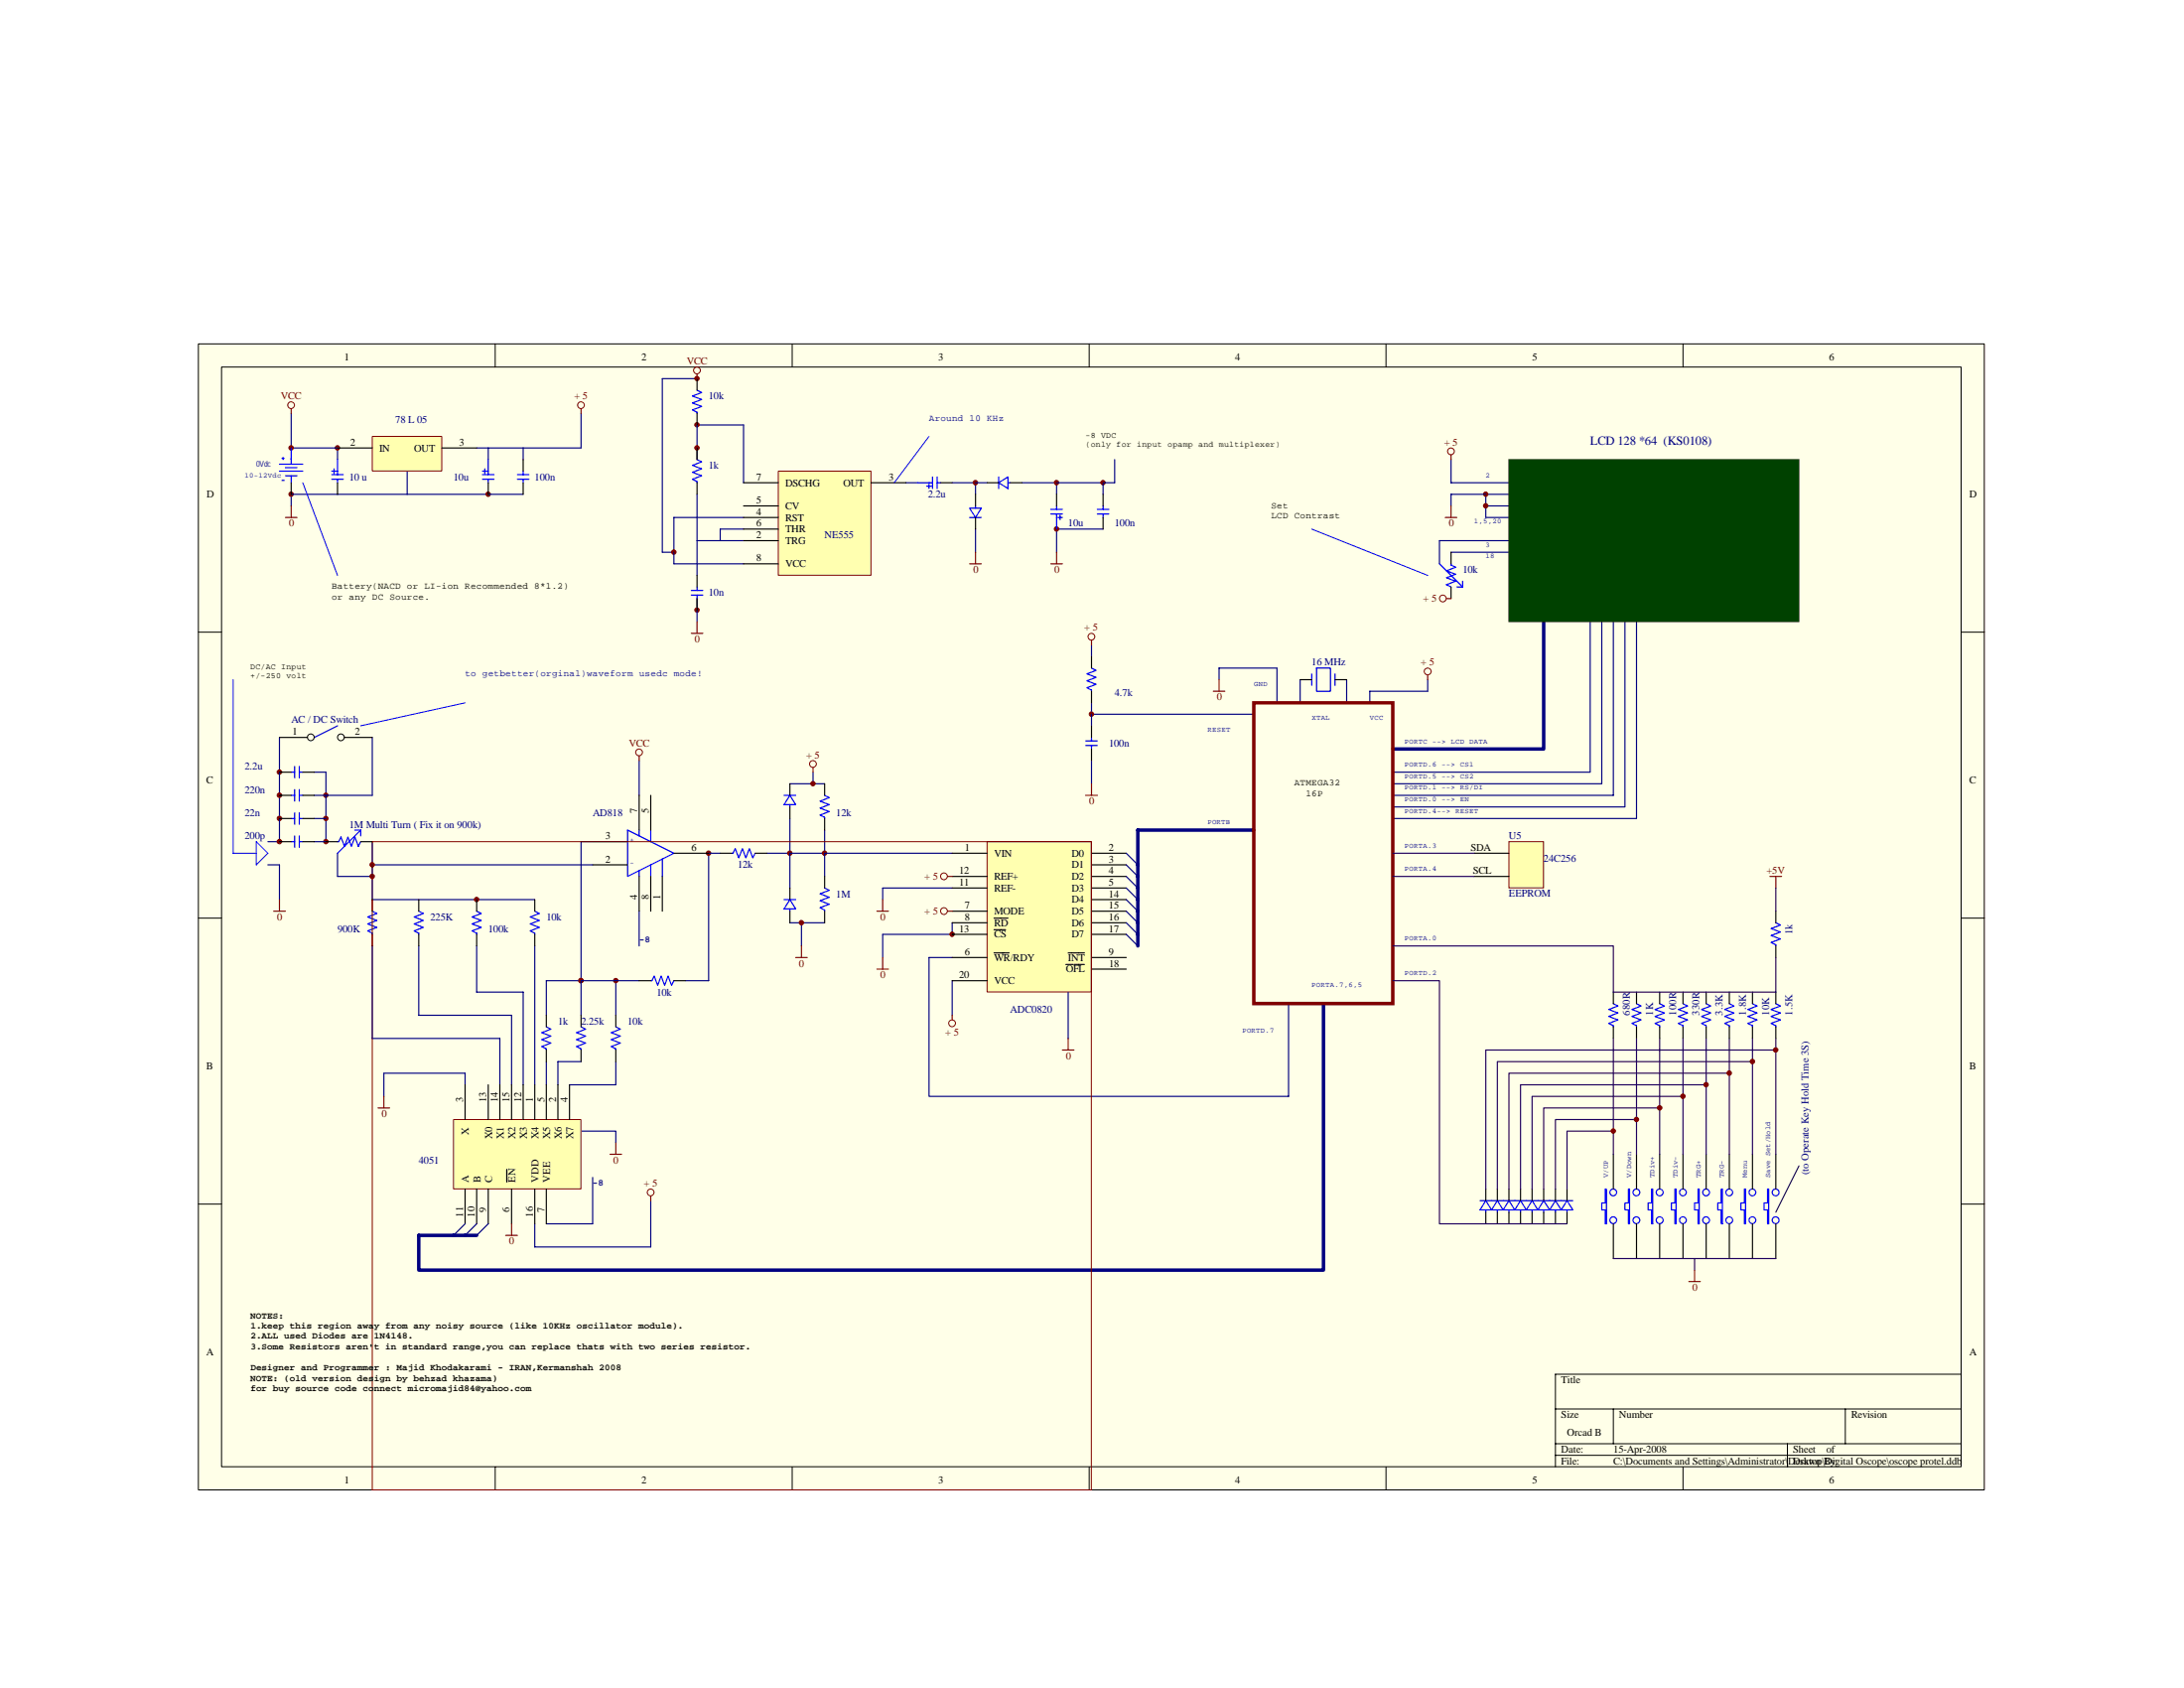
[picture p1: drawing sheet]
<svg xmlns="http://www.w3.org/2000/svg" width="279mm" height="216mm" viewBox="0 0 279 216" stroke-linecap="round" stroke-linejoin="round" font-family="sans-serif">
<path d="M25.4 44h228.5v146.6h-228.5z" fill="#ffffe8"/>
<g fill="none" stroke="#000" stroke-width=".13">
<path d="M25.4 44h228.5v146.6h-228.5zM28.3 46.9h222.6v140.7h-222.6zM63.4 44v2.9M101.3 44v2.9M139.3 44v2.9M177.3 44v2.9M215.3 44v2.9M25.4 80.9h2.9M250.9 80.9h3M25.4 117.4h2.9M250.9 117.4h3M25.4 154h2.9"/>
<path d="M250.9 154h3M250.9 175.8h-51.9v11.8M63.4 187.6v3M101.3 187.6v3M139.3 187.6v3M177.3 187.6v3M199 180.2h51.9M199 184.7h51.9M199 186.1h51.9M206.4 180.2v4.5M215.3 187.6v3M228.7 184.7v2.9"/>
<path d="M236.1 180.2v4.5"/>
</g>
<g fill="none" stroke="#000080" stroke-width=".15">
<path d="M37.3 52.9v4.4h5.9v1.5M62.5 57.3v1.5M66.9 57.3v1.5M74.3 52.9v4.4h-13.3M89.2 58.8v-4.4h5.9v7.3M89.2 48.4h-4.5v22.2h1.5M142.6 58.8v2.9h-1.5v1.5M185.6 58.8v2.9h7.4M52.1 60.3v2.9M66.9 63.2h-29.6v1.5M89.2 63.2v10.4M89.2 76.6v2.9"/>
<path d="M89.2 69.2h5.9M95.1 67.7h-3v1.5M95.1 66.2h-8.9v5.9h8.9M115.9 61.7h1.5M121.8 61.7h4.5M124.8 61.7v1.5M124.8 67.7v2.9M130.7 61.7h10.4M135.2 61.7v1.5M141.1 67.7h-5.9v2.9M185.6 70.6h7.4M190.1 63.2v3h2.9"/>
<path d="M190.1 64.7h2.9M193 63.2h-7.4v1.5M193 69.2h-8.9v2.9M203.4 79.5v19.3h-25.2M204.9 79.5v20.7h-26.7v1.5h28.2v-22.2M207.9 79.5v23.7h-29.7M209.4 79.5v25.2h-31.2M35.8 94.3v13.4h-1.5M40.2 98.8h1.5v8.9h-1.5M47.6 94.3v7.4h-7.4M81.8 97.3v4.4M104 98.8v1.4"/>
<path d="M139.6 89.9v1.5h20.8M139.6 82.5v1.5M139.6 91.4v1.4M139.6 97.3v2.9M156 86.9v-1.5h7.4v4.5M166.3 86.9v3M172.3 86.9v3M182.6 86.9v1.5h-7.4v1.5M34.3 110.6h1.5v4.5M40.2 104.7h1.5M43.2 109.1v3h4.4M47.6 107.7v7.4h20.8"/>
<path d="M47.6 110.6h28.2M75.8 107.7h-1.5v22.2M81.8 116.5v4.5M92.1 109.1h-1.4v16.3h-3M98.1 109.1h23.7M101 104.7v8.9M101 118h4.5M101 100.2h4.5M102.5 118v3M105.5 106.2v5.9M121.8 118v1.5h-8.9v3M121.8 113.6h-8.9v1.5"/>
<path d="M47.6 121v11.8h16.3v5.9M53.6 121v8.9h11.8v8.8M59.5 138.7v-1.4h-10.4v2.9M61 121v5.9h5.9v11.8M68.4 121v17.7M69.9 135.8v2.9M74.3 135.8h-2.9v2.9M78.8 125.4v4.5M78.8 135.8v2.9h-5.9M81.8 125.4h-11.9v4.5M121.8 122.5h-2.9v17.7h45.9v-11.8M121.8 125.4v4.5"/>
<path d="M136.7 126.9v5.9M74.3 144.7h4.5v1.5M75.8 150.6v5.9h-5.9M83.2 153.6v5.9h-14.8v-3"/>
</g>
<g fill="#800000" stroke="#800000" stroke-width=".13">
<circle cx="74.3" cy="125.4" r=".29"/>
<circle cx="90.6" cy="109.1" r=".29"/>
<circle cx="101" cy="109.1" r=".29"/>
<circle cx="105.5" cy="109.1" r=".29"/>
<circle cx="89.2" cy="54.3" r=".28"/>
<circle cx="124.8" cy="61.7" r=".29"/>
<circle cx="135.2" cy="61.7" r=".29"/>
<circle cx="89.2" cy="57.3" r=".29"/>
<circle cx="141.1" cy="61.7" r=".29"/>
<circle cx="78.8" cy="125.4" r=".29"/>
<circle cx="62.5" cy="63.2" r=".29"/>
<circle cx="89.2" cy="48.4" r=".29"/>
<circle cx="43.2" cy="57.3" r=".29"/>
<circle cx="139.6" cy="91.3" r=".29"/>
<circle cx="35.8" cy="98.8" r=".29"/>
<circle cx="41.7" cy="101.7" r=".29"/>
<circle cx="41.7" cy="107.6" r=".29"/>
<circle cx="35.8" cy="104.7" r=".29"/>
<circle cx="35.8" cy="101.7" r=".29"/>
<circle cx="41.7" cy="104.7" r=".29"/>
<circle cx="35.8" cy="107.6" r=".29"/>
<circle cx="86.2" cy="70.6" r=".29"/>
<circle cx="37.2" cy="57.3" r=".29"/>
<circle cx="37.2" cy="63.2" r=".29"/>
<circle cx="89.2" cy="78" r=".29"/>
<circle cx="190.1" cy="63.2" r=".29"/>
<circle cx="104" cy="100.2" r=".29"/>
<circle cx="102.5" cy="118" r=".29"/>
<circle cx="121.8" cy="119.5" r=".29"/>
<circle cx="61" cy="115" r=".29"/>
<circle cx="47.6" cy="112.1" r=".29"/>
<circle cx="47.6" cy="110.6" r=".29"/>
<circle cx="190.1" cy="64.7" r=".29"/>
<circle cx="135.2" cy="67.7" r=".29"/>
</g>
<path d="M197.5 79.5v16.3h-19.3M160.4 106.2h-14.8v14.8M169.3 128.4v34.1h-115.7v-4.5h7.4" fill="none" stroke="#000080" stroke-width=".44"/>
<g fill="none" stroke="#00f" stroke-width=".15">
<path d="M83.2 125.4h.2l.3-.6 .4 1.2 .5-1.2 .4 1.2 .5-1.2 .4 1.2 .3-.6M211.3 152.1h.1v4.4h-.1v-1.8h-.5v-.8h.5z"/>
<circle cx="212.3" cy="156.1" r=".44"/>
<circle cx="212.3" cy="152.5" r=".44"/>
</g>
<path d="M81.8 125.4h1.4M86.2 125.4h1.5M212.3 147.6v4.5M212.3 156.5v4.5" fill="none" stroke="#000" stroke-width=".15"/>
<path d="M99.6 60.3h11.8v13.3h-11.8z" fill="#ffffb0"/>
<path d="M99.6 60.3h11.8v13.3h-11.8z" fill="none" stroke="#800000" stroke-width=".13"/>
<g fill="none" stroke="#000" stroke-width=".15">
<path d="M66.9 58.8v1.5M89.2 57.3v1.5M62.5 61.7v1.5M66.9 61.7v1.5M89.2 61.7v1.5M95.1 61.7h4.5M95.1 66.2h4.5M95.1 72.1h4.5M95.1 64.7h4.5M95.1 69.2h4.5M95.1 67.7h4.5M111.4 61.7h4.5"/>
<path d="M120.3 61.7h1.5M124.8 63.2v1.5M124.8 66.2v1.5M141.1 63.2v1.5M141.1 66.2v1.5M139.6 92.8v1.5M139.6 95.8v1.5M47.6 115.1v1.4M47.6 119.5v1.5M53.6 115.1v1.4M53.6 119.5v1.5M101 100.2v1.5"/>
<path d="M101 103.2v1.5M105.5 100.2v1.5M105.5 104.7v1.5M78.8 129.9v1.4M78.8 134.3v1.5M191.6 152.1v1.5M191.6 155v1.5M193 152.1v1.5M193 155v1.5M196 152.1v1.5M196 155v1.5M199 152.1v1.5"/>
<path d="M199 155v1.5M206.4 147.6v4.5M206.4 156.5v4.5M215.3 147.6v4.5M215.3 156.5v4.5M224.2 147.6v4.5M224.2 156.5v4.5M227.2 147.6v4.5M227.2 156.5v4.5"/>
</g>
<g fill="none" stroke="#00f" stroke-width=".15">
<path d="M62 60v.6M62.5 58.8v1.9M89.2 58.8l.6 .3-1.2 .4 1.2 .5-1.2 .4 1.2 .5-1.2 .4 .6 .3v.1M61.7 61.3h1.5M61.7 60.7h1.5M61.7 60.3h.6M62.5 61.3v.4M66.2 61.3h1.5M66.2 60.7h1.5M66.9 60.3v.4M66.9 61.3v.4M117.4 61.7h1.9"/>
<path d="M118.6 62.2h.5M118.9 61.9v.6M119.3 61v1.5M119.9 61v1.5M119.9 61.7h.4M124 65h1.5l-.7 1.2zM124 66.2h1.5M124.8 64.7v.3M140.4 65.7h1.5M140.4 65.2h1.5M141.1 64.7v.5M141.1 65.7v.5"/>
<path d="M138.9 95.4h1.5M138.9 94.8h1.5M139.6 94.3v.5M139.6 95.4v.4M47.6 116.5l.6 .3-1.2 .5 1.2 .4-1.2 .5 1.2 .4-1.2 .5 .6 .3v.1M53.6 116.5l.6 .3-1.2 .5 1.2 .4-1.2 .5 1.2 .4-1.2 .5 .6 .3v.1M100.3 101.7h1.5M101 101.7l.8 1.2h-1.5zM101 102.9v.3M105.5 101.7l.6 .3-1.2 .5 1.2 .4-1.2 .5 1.2 .4-1.2 .4 .6 .3v.2M78.8 131.3l.6 .3-1.2 .5 1.2 .4-1.2 .5 1.2 .4-1.2 .5 .6 .3v.1M190.8 153.6h3"/>
<path d="M191.6 153.6l.7 1.1h-1.5zM191.6 154.7v.3M193 153.6l.8 1.1h-1.5zM193 154.7v.3M195.3 153.6h1.4M196 153.6l.7 1.1h-1.4zM196 154.7v.3M198.2 153.6h1.5M199 153.6l.7 1.1h-1.5zM199 154.7v.3M205.4 152.1h.1v4.4h-.1v-1.8h-.5v-.8h.5zM214.3 152.1h.1v4.4h-.1v-1.8h-.5v-.8h.5z"/>
<path d="M223.2 152.1h.1v4.4h-.1v-1.8h-.5v-.8h.5zM226.1 152.1h.2v4.4h-.2v-1.8h-.4v-.8h.4z"/>
<circle cx="206.4" cy="156.1" r=".43"/>
<circle cx="206.4" cy="152.5" r=".43"/>
<circle cx="215.3" cy="156.1" r=".43"/>
<circle cx="215.3" cy="152.5" r=".43"/>
<circle cx="224.2" cy="156.1" r=".43"/>
<circle cx="224.2" cy="152.5" r=".43"/>
<circle cx="227.2" cy="156.1" r=".44"/>
<circle cx="227.2" cy="152.5" r=".44"/>
</g>
<path d="M47.6 55.8h8.9v4.4h-8.9z" fill="#ffffb0"/>
<path d="M47.6 55.8h8.9v4.4h-8.9z" fill="none" stroke="#800000" stroke-width=".13"/>
<path d="M43.2 57.3h4.4M56.5 57.3h4.5M43.2 61.7v1.5M126.3 61.7h1.5M129.2 61.7h1.5M41.7 107.7h1.5M46.1 107.7h1.5M101 113.6v1.5M101 116.5v1.5M74.3 129.9v1.4M74.3 134.3v1.5" fill="none" stroke="#000" stroke-width=".15"/>
<g fill="none" stroke="#00f" stroke-width=".15">
<path d="M42.7 60v.6M43.2 58.8v1.9M42.4 60.7h1.5M42.4 61.3h1.5M42.4 60.3h.6M43.2 61.3v.4M127.8 61.7l1.1-.7v1.5zM127.8 61v1.5M128.9 61.7h.3M43.2 107.7h.1l.3-.6 .5 1.1 .4-1.1 .5 1.1 .4-1.1 .4 1.1 .3-.5M45.4 106.2h.7v.7M46.1 106.2l-2.9 2.9"/>
<path d="M100.3 115.1h1.5M101 115.1l.8 1.1h-1.5zM101 116.2v.3M74.3 131.3l.6 .3-1.2 .5 1.2 .4-1.2 .5 1.2 .4-1.2 .5 .6 .3v.1"/>
</g>
<path d="M58 143.2h16.3v8.9h-16.3z" fill="#ffffb0"/>
<path d="M58 143.2h16.3v8.9h-16.3z" fill="none" stroke="#800000" stroke-width=".13"/>
<g fill="none" stroke="#000" stroke-width=".15">
<path d="M37.3 61.7v1.5M185.6 70.6v1.5M185.6 75.1v1.5M166.3 86.9h1.5M170.8 86.9h1.5M35.8 104.7h1.5M35.8 107.7h1.5M38.7 104.7h1.5M38.7 107.7h1.5M68.4 115.1v1.4M68.4 119.5v1.5M92.1 109.1h1.5"/>
<path d="M96.6 109.1h1.5M59.5 138.7v4.5M62.5 138.7v4.5M63.9 138.7v4.5M65.4 138.7v4.5M66.9 138.7v4.5M68.4 138.7v4.5M69.9 129.9v1.4M69.9 134.3v1.5M69.9 138.7v4.5M71.4 138.7v4.5M72.9 138.7v4.5"/>
<path d="M59.5 152.1v4.4M61 152.1v4.4M62.5 152.1v4.4M64.8 149.6v1.6M65.4 152.1v4.4M68.4 152.1v4.4M69.9 152.1v4.4M200.5 152.1v1.5M200.5 155v1.5M221.2 147.6v4.5M221.2 156.5v4.5"/>
</g>
<g fill="none" stroke="#00f" stroke-width=".15">
<path d="M35.8 59.4h2.9M36.1 58.6h.3M36.2 58.5v.3M36.5 59.8h1.5M37.3 57.3v2.1M35.8 60.3h2.9M36.1 61.4h.3M36.5 60.9h1.5M37.3 60.9v.8M184.1 72.1l3 3M185.6 72.1v.2l.6 .3-1.2 .4 1.2 .4-1.2 .5 1.2 .4-1.2 .5 .6 .3M187.1 74.3v.8h-.7"/>
<path d="M167.8 86.2v1.5M168.4 85.4h1.8v3h-1.8zM170.8 86.2v1.5M37.3 104.7h.4M37.3 107.7h.4M37.7 103.9v1.5M37.7 106.9v1.5M38.3 103.9v1.5M38.3 106.9v1.5M38.3 104.7h.4M38.3 107.7h.4M68.4 116.5l.6 .3-1.2 .5 1.2 .4-1.2 .5 1.2 .4-1.2 .5 .6 .3v.1"/>
<path d="M93.6 109.1h.2l.3-.6 .4 1.2 .5-1.2 .4 1.2 .5-1.2 .4 1.2 .3-.6M69.9 131.3l.6 .3-1.2 .5 1.2 .4-1.2 .5 1.2 .4-1.2 .5 .6 .3v.1M199.7 153.6h1.5M200.5 153.6l.7 1.1h-1.5zM200.5 154.7v.3M220.2 152.1h.1v4.4h-.1v-1.8h-.4v-.8h.4z"/>
<circle cx="221.2" cy="156.1" r=".43"/>
<circle cx="221.2" cy="152.5" r=".43"/>
</g>
<path d="M126.3 107.7h13.3v19.2h-13.3z" fill="#ffffb0"/>
<g fill="none" stroke="#800000" stroke-width=".13">
<path d="M47.6 107.7h92v82.9h-92zM126.3 107.7h13.3v19.2h-13.3z"/>
<circle cx="37.2" cy="51.8" r=".43"/>
<circle cx="74.3" cy="51.8" r=".43"/>
<circle cx="89.2" cy="47.4" r=".43"/>
<circle cx="185.6" cy="57.7" r=".43"/>
<circle cx="184.6" cy="76.5" r=".43"/>
<circle cx="81.8" cy="96.2" r=".43"/>
<circle cx="104" cy="97.7" r=".43"/>
<circle cx="139.6" cy="81.4" r=".43"/>
<circle cx="182.7" cy="85.9" r=".44"/>
<circle cx="120.8" cy="112.1" r=".43"/>
<circle cx="120.8" cy="116.5" r=".43"/>
<circle cx="121.8" cy="130.9" r=".43"/>
<circle cx="83.2" cy="152.5" r=".43"/>
</g>
<g fill="none" stroke="#000" stroke-width=".15">
<path d="M89.2 48.4v1.5M89.2 52.9v1.5M89.2 73.6v1.5M89.2 76.6v1.4M135.2 63.2v1.5M35.8 94.3h3.5M35.8 98.8h1.5M38.7 98.8h1.5M44.1 94.3h3.5M139.6 84v1.4M139.6 88.4v1.5M35.8 101.7h1.5"/>
<path d="M38.7 101.7h1.5M61 115.1v1.4M61 119.5v1.5M75.8 110.6h4.5M75.8 107.7h4.5M81.8 101.7v4.5M81.8 112.1v4.4M83.2 101.7v4.5M83.2 112.1v4.4M84.7 112.1v4.4M86.2 109.1h4.5M105.5 112.1v1.5"/>
<path d="M105.5 116.5v1.5M121.8 109.1h4.5M121.8 112.1h4.5M121.8 113.6h4.5M121.8 116.5h4.5M121.8 118h4.5M121.8 119.5h4.5M127.2 118.9h1.5M127.2 117.4h1.7M139.6 109.1h4.5M139.6 112.1h4.5M139.6 113.6h4.5"/>
<path d="M139.6 110.6h4.5M139.6 115.1h4.5M139.6 116.5h4.5M139.6 118h4.5M139.6 119.5h4.5M121.8 122.5h4.5M121.8 125.4h4.5M127.2 121.9h1.9M136.4 123.4h.8M136.7 121.9h2M137.4 123.4h1.3M139.6 122.5h4.5"/>
<path d="M139.6 124h4.5M190.1 152.1v1.5M190.1 155v1.5M194.5 152.1v1.5M194.5 155v1.5M197.5 152.1v1.5M197.5 155v1.5M209.4 147.6v4.5M209.4 156.5v4.5M218.3 147.6v4.5M218.3 156.5v4.5"/>
</g>
<g fill="none" stroke="#00f" stroke-width=".15">
<path d="M89.2 49.9l.6 .3-1.2 .5 1.2 .4-1.2 .4 1.2 .5-1.2 .4 .6 .3v.2M88.4 76.1h1.5M88.4 75.5h1.5M89.2 75.1v.4M89.2 76.1v.5M134.4 65.7h1.5M134.4 65.2h1.5M135.2 64.7v.5M135.2 65.7v2M135.3 66.2h.6M135.6 65.9v.6M37.3 98.8h.4"/>
<path d="M37.7 98v1.5M38.3 98v1.5M38.3 98.8h.4M43.2 92.8l-3 1.5M139.6 85.4l.6 .3-1.2 .5 1.2 .4-1.2 .5 1.2 .4-1.2 .5 .6 .3v.1M37.3 101.7h.4M37.7 101v1.5M38.3 101v1.5M38.3 101.7h.4M61 116.5l.6 .3-1.2 .5 1.2 .4-1.2 .5 1.2 .4-1.2 .5 .6 .3v.1M80.3 106.2l5.9 2.9-5.9 3zM81.8 106.2v.7"/>
<path d="M81.8 111.4v.7M83.2 106.2v1.5M83.2 110.6v1.5M84.7 109.9v2.2M105.5 113.6l.6 .3-1.2 .4 1.2 .5-1.2 .4 1.2 .5-1.2 .4 .6 .3v.1M189.3 153.6h1.5M190.1 153.6l.7 1.1h-1.5zM190.1 154.7v.3M193.8 153.6h1.5M194.5 153.6l.8 1.1h-1.5zM194.5 154.7v.3M196.7 153.6h1.5"/>
<path d="M197.5 153.6l.7 1.1h-1.5zM197.5 154.7v.3M208.3 152.1h.2v4.4h-.2v-1.8h-.4v-.8h.4zM217.2 152.1h.2v4.4h-.2v-1.8h-.4v-.8h.4z"/>
<circle cx="209.3" cy="156.1" r=".43"/>
<circle cx="209.3" cy="152.5" r=".43"/>
<circle cx="218.3" cy="156.1" r=".43"/>
<circle cx="218.3" cy="152.5" r=".43"/>
</g>
<g fill="none" stroke="#000" stroke-width=".13">
<circle cx="39.8" cy="94.3" r=".43"/>
<circle cx="43.6" cy="94.3" r=".43"/>
</g>
<g fill="none" stroke="#800000" stroke-width=".15">
<path d="M37.3 52.3v.6M74.3 52.3v.6M89.2 47.8v.6M185.6 58.2v.6M36.5 66.2h1.5M37.3 64.7v1.5M89.2 79.5v1.5M124 72.1h1.5M124.8 70.6v1.5M134.4 72.1h1.5M135.2 70.6v1.5M184.9 66.2h1.5"/>
<path d="M185 76.6h.6M185.6 64.7v1.5M81.8 96.7v.6M88.4 81h1.5M104 98.2v.6M139.6 81.9v.6M155.2 88.4h1.5M156 86.9v1.5M182.6 86.3v.6M35 116.5h1.5M35.8 115.1v1.4M112.2 116.5h1.5"/>
<path d="M112.9 115.1v1.4M121.2 116.5h.6M121.2 112.1h.6M138.9 101.7h1.5M139.6 100.2v1.5M101.8 122.5h1.5M102.5 121v1.5M112.2 124h1.5M112.9 122.5v1.5M121.8 129.9v.6M135.9 134.3h1.5M136.7 132.8v1.5"/>
<path d="M48.4 141.7h1.4M49.1 140.2v1.5M64.7 158h1.5M65.4 156.5v1.5M78 147.6h1.5M78.8 146.2v1.4M83.2 153v.6M216 163.9h1.5M216.8 162.5v1.4"/>
</g>
<path d="M144.1 116.5l1.5 1.5M144.1 110.6l1.5 1.5M144.1 118l1.5 1.5M144.1 112.1l1.5 1.5M144.1 119.5l1.5 1.5M144.1 113.6l1.5 1.5M144.1 109.1l1.5 1.5M144.1 115.1l1.5 1.4M59.5 156.5l-1.5 1.5M61 156.5l-1.5 1.5M62.5 156.5l-1.5 1.5" fill="none" stroke="#000080" stroke-width=".15"/>
<path d="M118.9 55.8l-4.5 5.9M38.7 61.7l4.5 11.9M29.8 86.9v22.2h3M59.5 89.9l-13.4 2.9M32.8 107.7l1.5 1.4-1.5 1.5z" fill="none" stroke="#00f" stroke-width=".13"/>
<path d="M160.4 89.9h17.8v38.5h-17.8z" fill="none" stroke="#800000" stroke-width=".44"/>
<path d="M193.1 58.8h37v20.7h-37z" fill="#004100"/>
<path d="M193 58.8h37.1v20.7h-37.1z" fill="none" stroke="#004100" stroke-width=".13"/>
<path d="M167.8 67.7l14.8 5.9" fill="none" stroke="#00f" stroke-width=".13"/>
<path d="M193.1 107.7h4.4v5.9h-4.4z" fill="#ffffb0"/>
<path d="M193 107.7h4.5v5.9h-4.5z" fill="none" stroke="#800000" stroke-width=".13"/>
<g fill="none" stroke="#000" stroke-width=".15">
<path d="M188.6 109.1h4.4M188.6 112.1h4.4M227.2 116.5v1.5M206.4 126.9v1.5M206.4 131.3v1.5M209.4 126.9v1.5M209.4 131.3v1.5M212.3 126.9v1.5M212.3 131.3v1.5M215.3 126.9v1.5M215.3 131.3v1.5M218.3 126.9v1.5"/>
<path d="M218.3 131.3v1.5M221.2 126.9v1.5M221.2 131.3v1.5M224.2 126.9v1.5M224.2 131.3v1.5M227.2 121v1.5M227.2 126.9v1.5M227.2 131.3v1.5"/>
</g>
<g fill="none" stroke="#20005f" stroke-width=".15">
<path d="M178.2 109.1h10.4M178.2 112.1h10.4M227.2 113.6v2.9M178.2 125.4h5.9v31.1h16.4M178.2 121h28.2v5.9h20.8v-4.4M206.4 132.8v14.8M209.4 132.8v14.8M212.3 132.8v14.8M215.3 132.8v14.8M218.3 138.7h-23.8v13.4M218.3 132.8v14.8M221.2 137.3h-28.2v14.8"/>
<path d="M221.2 132.8v14.8M224.2 135.8h-32.6v16.3M224.2 132.8v14.8M227.2 134.3h-37.1v17.8M227.2 132.8v14.8M206.4 144.7h-5.9v7.4M209.4 143.2h-10.4v8.9M212.3 141.7h-14.8v10.4M215.3 140.2h-19.3v11.9M230.1 149.1l-2.9 5.9M206.4 161h20.8M216.8 161v1.5"/>
</g>
<path d="M227.2 118l.6 .3-1.2 .5 1.2 .4-1.2 .5 1.2 .4-1.2 .4 .6 .3v.2M206.4 128.4l.6 .3-1.2 .4 1.2 .5-1.2 .4 1.2 .5-1.2 .4 .6 .3v.1M209.4 128.4l.6 .3-1.2 .4 1.2 .5-1.2 .4 1.2 .5-1.2 .4 .6 .3v.1M212.3 128.4l.6 .3-1.2 .4 1.2 .5-1.2 .4 1.2 .5-1.2 .4 .6 .3v.1M215.3 128.4l.6 .3-1.2 .4 1.2 .5-1.2 .4 1.2 .5-1.2 .4 .6 .3v.1M218.3 128.4l.6 .3-1.2 .4 1.2 .5-1.2 .4 1.2 .5-1.2 .4 .6 .3v.1M221.2 128.4l.6 .3-1.2 .4 1.2 .5-1.2 .4 1.2 .5-1.2 .4 .6 .3v.1M224.2 128.4l.6 .3-1.2 .4 1.2 .5-1.2 .4 1.2 .5-1.2 .4 .6 .3v.1M227.2 128.4l.6 .3-1.2 .4 1.2 .5-1.2 .4 1.2 .5-1.2 .4 .6 .3v.1" fill="none" stroke="#00f" stroke-width=".15"/>
<g fill="#800000" stroke="#800000" stroke-width=".13">
<circle cx="227.2" cy="134.3" r=".29"/>
<circle cx="224.2" cy="135.8" r=".29"/>
<circle cx="221.2" cy="137.3" r=".29"/>
<circle cx="218.3" cy="138.7" r=".29"/>
<circle cx="215.3" cy="140.2" r=".29"/>
<circle cx="212.3" cy="141.7" r=".29"/>
<circle cx="209.3" cy="143.2" r=".29"/>
<circle cx="206.4" cy="144.7" r=".29"/>
</g>
<path d="M226.4 112.1h1.5M227.2 112.1v1.5" fill="none" stroke="#800000" stroke-width=".15"/>
<text font-size="1.6" fill="#000080" x="203.4" y="56.9">LCD 128 *64 (KS0108)</text>
<g font-size="1.3">
<text x="44.1" y="46">1</text>
<text x="82.1" y="46">2</text>
<text x="120" y="46">3</text>
<text x="158" y="46">4</text>
<text x="196" y="46">5</text>
<text x="234" y="46">6</text>
<text x="44.8" y="57">2</text>
<text x="48.5" y="57.7">IN</text>
<text x="53" y="57.7">OUT</text>
<text x="58.8" y="57">3</text>
<text x="26.4" y="63.6">D</text>
<text x="96.8" y="65.9">4</text>
<text x="96.8" y="64.4">5</text>
<text x="96.8" y="61.4">7</text>
<text x="100.5" y="65.1">CV</text>
<text x="100.5" y="62.2">DSCHG</text>
<text x="107.9" y="62.2">OUT</text>
<text x="113.7" y="61.4">3</text>
<text x="251.9" y="63.6">D</text>
<text x="96.8" y="71.8">8</text>
<text x="96.8" y="68.8">2</text>
<text x="96.8" y="67.4">6</text>
<text x="100.5" y="66.6">RST</text>
<text x="100.5" y="69.6">TRG</text>
<text x="100.5" y="68.1">THR</text>
<text x="100.5" y="72.5">VCC</text>
<text x="37.4" y="94">1</text>
<text x="45.4" y="94">2</text>
<text x="26.4" y="100.2">C</text>
<text x="251.9" y="100.2">C</text>
<text x="77.4" y="107.3">3</text>
<text x="81.5" y="103.9" transform="rotate(-90 81.5 103.9)">7</text>
<text x="83" y="103.9" transform="rotate(-90 83 103.9)">5</text>
<text x="77.4" y="110.3">2</text>
<text x="88.4" y="108.8">6</text>
<text x="122.7" y="111.8">12</text>
<text x="122.7" y="113.3">11</text>
<text x="123.4" y="108.8">1</text>
<text x="127.2" y="109.6">VIN</text>
<text x="127.2" y="112.5">REF+</text>
<text x="137.1" y="109.6">D0</text>
<text x="137.1" y="111">D1</text>
<text x="137.1" y="112.5">D2</text>
<text x="141.9" y="108.8">2</text>
<text x="141.9" y="110.3">3</text>
<text x="141.9" y="111.8">4</text>
<text x="141.9" y="113.3">5</text>
<text x="188.2" y="108.8">SDA</text>
<text x="188.4" y="111.8">SCL</text>
<text x="81.5" y="115.1" transform="rotate(-90 81.5 115.1)">4</text>
<text x="83" y="115.1" transform="rotate(-90 83 115.1)">8</text>
<text x="84.5" y="115.1" transform="rotate(-90 84.5 115.1)">1</text>
<text x="122.7" y="119.2">13</text>
<text x="123.4" y="116.2">7</text>
<text x="123.4" y="117.7">8</text>
<text x="127.2" y="114">REF-</text>
<text x="127.2" y="119.9">CS</text>
<text x="127.2" y="117">MODE</text>
<text x="127.2" y="118.4">RD</text>
<text x="137.1" y="114">D3</text>
<text x="137.1" y="115.5">D4</text>
<text x="137.1" y="117">D5</text>
<text x="137.1" y="118.4">D6</text>
<text x="137.1" y="119.9">D7</text>
<text x="141.9" y="114.7">14</text>
<text x="141.9" y="116.2">15</text>
<text x="141.9" y="117.7">16</text>
<text x="141.9" y="119.2">17</text>
<text x="122.7" y="125.1">20</text>
<text x="123.4" y="122.2">6</text>
<text x="127.2" y="125.9">VCC</text>
<text x="127.2" y="122.9">WR/RDY</text>
<text x="136.4" y="124.4">OFL</text>
<text x="136.7" y="122.9">INT</text>
<text x="141.9" y="122.2">9</text>
<text x="141.9" y="123.6">18</text>
<text x="26.4" y="136.8">B</text>
<text x="251.9" y="136.8">B</text>
<text x="59.2" y="141" transform="rotate(-90 59.2 141)">3</text>
<text x="62.2" y="141" transform="rotate(-90 62.2 141)">13</text>
<text x="63.7" y="141" transform="rotate(-90 63.7 141)">14</text>
<text x="65.2" y="141" transform="rotate(-90 65.2 141)">15</text>
<text x="66.7" y="141" transform="rotate(-90 66.7 141)">12</text>
<text x="68.2" y="141" transform="rotate(-90 68.2 141)">1</text>
<text x="69.6" y="141" transform="rotate(-90 69.6 141)">5</text>
<text x="71.1" y="141" transform="rotate(-90 71.1 141)">2</text>
<text x="72.6" y="141" transform="rotate(-90 72.6 141)">4</text>
<text x="60" y="145.1" transform="rotate(-90 60 145.1)">X</text>
<text x="62.9" y="145.7" transform="rotate(-90 62.9 145.7)">X0</text>
<text x="64.4" y="145.7" transform="rotate(-90 64.4 145.7)">X1</text>
<text x="65.9" y="145.7" transform="rotate(-90 65.9 145.7)">X2</text>
<text x="67.4" y="145.7" transform="rotate(-90 67.4 145.7)">X3</text>
<text x="68.9" y="145.7" transform="rotate(-90 68.9 145.7)">X4</text>
<text x="70.4" y="145.7" transform="rotate(-90 70.4 145.7)">X5</text>
<text x="71.9" y="145.7" transform="rotate(-90 71.9 145.7)">X6</text>
<text x="73.3" y="145.7" transform="rotate(-90 73.3 145.7)">X7</text>
<text x="59.2" y="155.6" transform="rotate(-90 59.2 155.6)">11</text>
<text x="60" y="151.2" transform="rotate(-90 60 151.2)">A</text>
<text x="60.7" y="155.6" transform="rotate(-90 60.7 155.6)">10</text>
<text x="61.5" y="151.2" transform="rotate(-90 61.5 151.2)">B</text>
<text x="62.2" y="155" transform="rotate(-90 62.2 155)">9</text>
<text x="62.9" y="151.2" transform="rotate(-90 62.9 151.2)">C</text>
<text x="65.2" y="155" transform="rotate(-90 65.2 155)">6</text>
<text x="65.9" y="151.2" transform="rotate(-90 65.9 151.2)">EN</text>
<text x="68.2" y="155.6" transform="rotate(-90 68.2 155.6)">16</text>
<text x="68.9" y="151.2" transform="rotate(-90 68.9 151.2)">VDD</text>
<text x="69.6" y="155" transform="rotate(-90 69.6 155)">7</text>
<text x="70.4" y="151.2" transform="rotate(-90 70.4 151.2)">VEE</text>
<text x="26.4" y="173.4">A</text>
<text x="251.9" y="173.4">A</text>
<text x="199.7" y="176.9">Title</text>
<text x="199.7" y="181.4">Size</text>
<text x="199.7" y="185.8">Date:</text>
<text x="200.5" y="183.6">Orcad B</text>
<text x="206.4" y="185.8">15-Apr-2008</text>
<text x="207.1" y="181.4">Number</text>
<text x="229.4" y="185.8">Sheet</text>
<text x="233.6" y="185.8">of</text>
<text x="236.8" y="181.4">Revision</text>
<text x="44.1" y="189.7">1</text>
<text x="82.1" y="189.7">2</text>
<text x="120" y="189.7">3</text>
<text x="158" y="189.7">4</text>
<text x="196" y="189.7">5</text>
<text x="199.7" y="187.3">File:</text>
<text x="206.4" y="187.3">C:\Documents and Settings\Administrator\Desktop\Digital Oscope\oscope protel.ddb</text>
<text x="229.4" y="187.3">Drawn By:</text>
<text x="234" y="189.7">6</text>
</g>
<g font-size="1.3" fill="#800000">
<text x="87.8" y="46.6">VCC</text>
<text x="35.9" y="51.1">VCC</text>
<text x="73.4" y="51.1">+ 5</text>
<text x="184.7" y="57">+ 5</text>
<text x="37" y="67.4">0</text>
<text x="185.3" y="67.4">0</text>
<text x="124.5" y="73.3">0</text>
<text x="134.9" y="73.3">0</text>
<text x="182.1" y="77">+ 5</text>
<text x="88.9" y="82.2">0</text>
<text x="138.7" y="80.7">+ 5</text>
<text x="155.7" y="89.6">0</text>
<text x="181.8" y="85.1">+ 5</text>
<text x="80.4" y="95.5">VCC</text>
<text x="103.1" y="97">+ 5</text>
<text x="139.3" y="102.9">0</text>
<text x="118.3" y="112.5">+ 5</text>
<text x="226" y="111.8">+5V</text>
<text x="35.5" y="117.7">0</text>
<text x="112.6" y="117.7">0</text>
<text x="118.3" y="117">+ 5</text>
<text x="102.2" y="123.6">0</text>
<text x="112.6" y="125.1">0</text>
<text x="120.9" y="132.5">+ 5</text>
<text x="136.4" y="135.5">0</text>
<text x="48.8" y="142.9">0</text>
<text x="78.5" y="148.8">0</text>
<text x="82.4" y="151.8">+ 5</text>
<text x="65.1" y="159.2">0</text>
<text x="216.5" y="165.1">0</text>
</g>
<g font-size="1.3" fill="#000080">
<text x="90.7" y="51.1">10k</text>
<text x="50.6" y="54">78 L 05</text>
<text x="90.7" y="59.9">1k</text>
<text x="44.7" y="61.4">10 u</text>
<text x="58" y="61.4">10u</text>
<text x="68.4" y="61.4">100n</text>
<text x="118.7" y="63.6">2.2u</text>
<text x="105.5" y="68.8">NE555</text>
<text x="136.7" y="67.4">10u</text>
<text x="142.6" y="67.4">100n</text>
<text x="90.7" y="76.2">10n</text>
<text x="187.1" y="73.3">10k</text>
<text x="142.6" y="89">4.7k</text>
<text x="167.8" y="85.1">16 MHz</text>
<text x="37.3" y="92.5">AC / DC Switch</text>
<text x="141.9" y="95.5">100n</text>
<text x="31.3" y="98.4">2.2u</text>
<text x="31.3" y="101.4">220n</text>
<text x="31.3" y="104.4">22n</text>
<text x="31.3" y="107.3">200p</text>
<text x="44.7" y="105.9">1M Multi Turn ( Fix it on 900k)</text>
<text x="75.8" y="104.4">AD818</text>
<text x="107" y="104.4">12k</text>
<text x="193" y="107.3">U5</text>
<text x="94.4" y="111">12k</text>
<text x="197.5" y="110.3">24C256</text>
<text x="43.2" y="119.2">900K</text>
<text x="55.1" y="117.7">225K</text>
<text x="62.5" y="119.2">100k</text>
<text x="69.9" y="117.7">10k</text>
<text x="107" y="114.7">1M</text>
<text x="193" y="114.7">EEPROM</text>
<text x="229.3" y="119.5" transform="rotate(-90 229.3 119.5)">1k</text>
<text x="71.4" y="131">1k</text>
<text x="74.3" y="131">2.25k</text>
<text x="80.3" y="131">10k</text>
<text x="84" y="127.3">10k</text>
<text x="129.2" y="129.5">ADC0820</text>
<text x="208.5" y="129.9" transform="rotate(-90 208.5 129.9)">680R</text>
<text x="211.5" y="129.9" transform="rotate(-90 211.5 129.9)">1K</text>
<text x="214.5" y="129.9" transform="rotate(-90 214.5 129.9)">100R</text>
<text x="217.4" y="129.9" transform="rotate(-90 217.4 129.9)">330R</text>
<text x="220.4" y="129.9" transform="rotate(-90 220.4 129.9)">3.3K</text>
<text x="223.4" y="129.9" transform="rotate(-90 223.4 129.9)">1.8K</text>
<text x="226.3" y="129.9" transform="rotate(-90 226.3 129.9)">10K</text>
<text x="229.3" y="129.9" transform="rotate(-90 229.3 129.9)">1.5K</text>
<text x="53.6" y="148.8">4051</text>
<text x="231.4" y="150.3" transform="rotate(-90 231.4 150.3)">(to Operate Key Hold Time 3S)</text>
</g>
<g font-size="1.2" fill="#000080">
<text x="118.9" y="53.9">Around 10 KHz</text>
<text x="59.5" y="86.4">to getbetter(orginal)waveform usedc mode!</text>
<text x="81.8" y="120.5">-8</text>
<text x="75.8" y="151.6">-8</text>
</g>
<g font-size="1.2">
<text x="162.6" y="65">Set</text>
<text x="162.6" y="66.3">LCD Contrast</text>
<text x="42.4" y="75.3">Battery(NACD or LI-ion Recommended 8*1.2)</text>
<text x="42.4" y="76.7">or any DC Source.</text>
<text x="165.6" y="100.5">ATMEGA32</text>
<text x="167.1" y="101.8">16P</text>
<text x="32" y="168.6">NOTES:</text>
<text x="32" y="169.9">1.keep this region away from any noisy source (like 10KHz oscillator module).</text>
<text x="32" y="171.3">2.ALL used Diodes are 1N4148.</text>
<text x="32" y="172.6">3.Some Resistors aren't in standard range,you can replace thats with two series resistor.</text>
<text x="32" y="176.6">NOTE: (old version design by behzad khazama)</text>
<text x="32" y="175.3">Designer and Programmer : Majid Khodakarami - IRAN,Kermanshah 2008</text>
<text x="32" y="177.9">for buy source code connect micromajid84@yahoo.com</text>
</g>
<text font-size="1" fill="#000080" x="32.8" y="59.7">0Vdc</text>
<g font-size="1">
<text x="138.9" y="56">-8 VDC</text>
<text x="138.9" y="57.2">(only for input opamp and multiplexer)</text>
<text x="32" y="85.6">DC/AC Input</text>
<text x="32" y="86.8">+/-250 volt</text>
</g>
<g font-size=".9" fill="#000080">
<text x="31.3" y="61">10-12Vdc</text>
<text x="190.1" y="61">2</text>
<text x="188.6" y="67">1,5,20</text>
<text x="190.1" y="71.4">18</text>
<text x="190.1" y="69.9">3</text>
<text x="160.4" y="87.7">GND</text>
<text x="154.5" y="93.6">RESET</text>
<text x="167.8" y="92.1">XTAL</text>
<text x="175.2" y="92.1">VCC</text>
<text x="179.7" y="95.1">PORTC --&gt; LCD DATA</text>
<text x="179.7" y="98">PORTD.6 --&gt; CS1</text>
<text x="179.7" y="99.5">PORTD.5 --&gt; CS2</text>
<text x="179.7" y="101">PORTD.1 --&gt; RS/DI</text>
<text x="80.6" y="107.7">+</text>
<text x="154.5" y="105.5">PORTB</text>
<text x="179.7" y="102.5">PORTD.0 --&gt; EN</text>
<text x="179.7" y="104">PORTD.4--&gt; RESET</text>
<text x="80.6" y="110.6">-</text>
<text x="179.7" y="108.4">PORTA.3</text>
<text x="179.7" y="111.4">PORTA.4</text>
<text x="179.7" y="120.3">PORTA.0</text>
<text x="179.7" y="124.7">PORTD.2</text>
<text x="167.8" y="126.2">PORTA.7,6,5</text>
<text x="158.9" y="132.1">PORTD.7</text>
<text x="205.7" y="150.6" transform="rotate(-90 205.7 150.6)">V/UP</text>
<text x="208.7" y="150.6" transform="rotate(-90 208.7 150.6)">V/Down</text>
<text x="211.6" y="150.6" transform="rotate(-90 211.6 150.6)">TDiv+</text>
<text x="214.6" y="150.6" transform="rotate(-90 214.6 150.6)">TDiv-</text>
<text x="217.6" y="150.6" transform="rotate(-90 217.6 150.6)">TRG+</text>
<text x="220.5" y="150.6" transform="rotate(-90 220.5 150.6)">TRG-</text>
<text x="223.5" y="150.6" transform="rotate(-90 223.5 150.6)">Menu</text>
<text x="226.5" y="150.6" transform="rotate(-90 226.5 150.6)">Save Set/Hold</text>
</g>
</svg>
